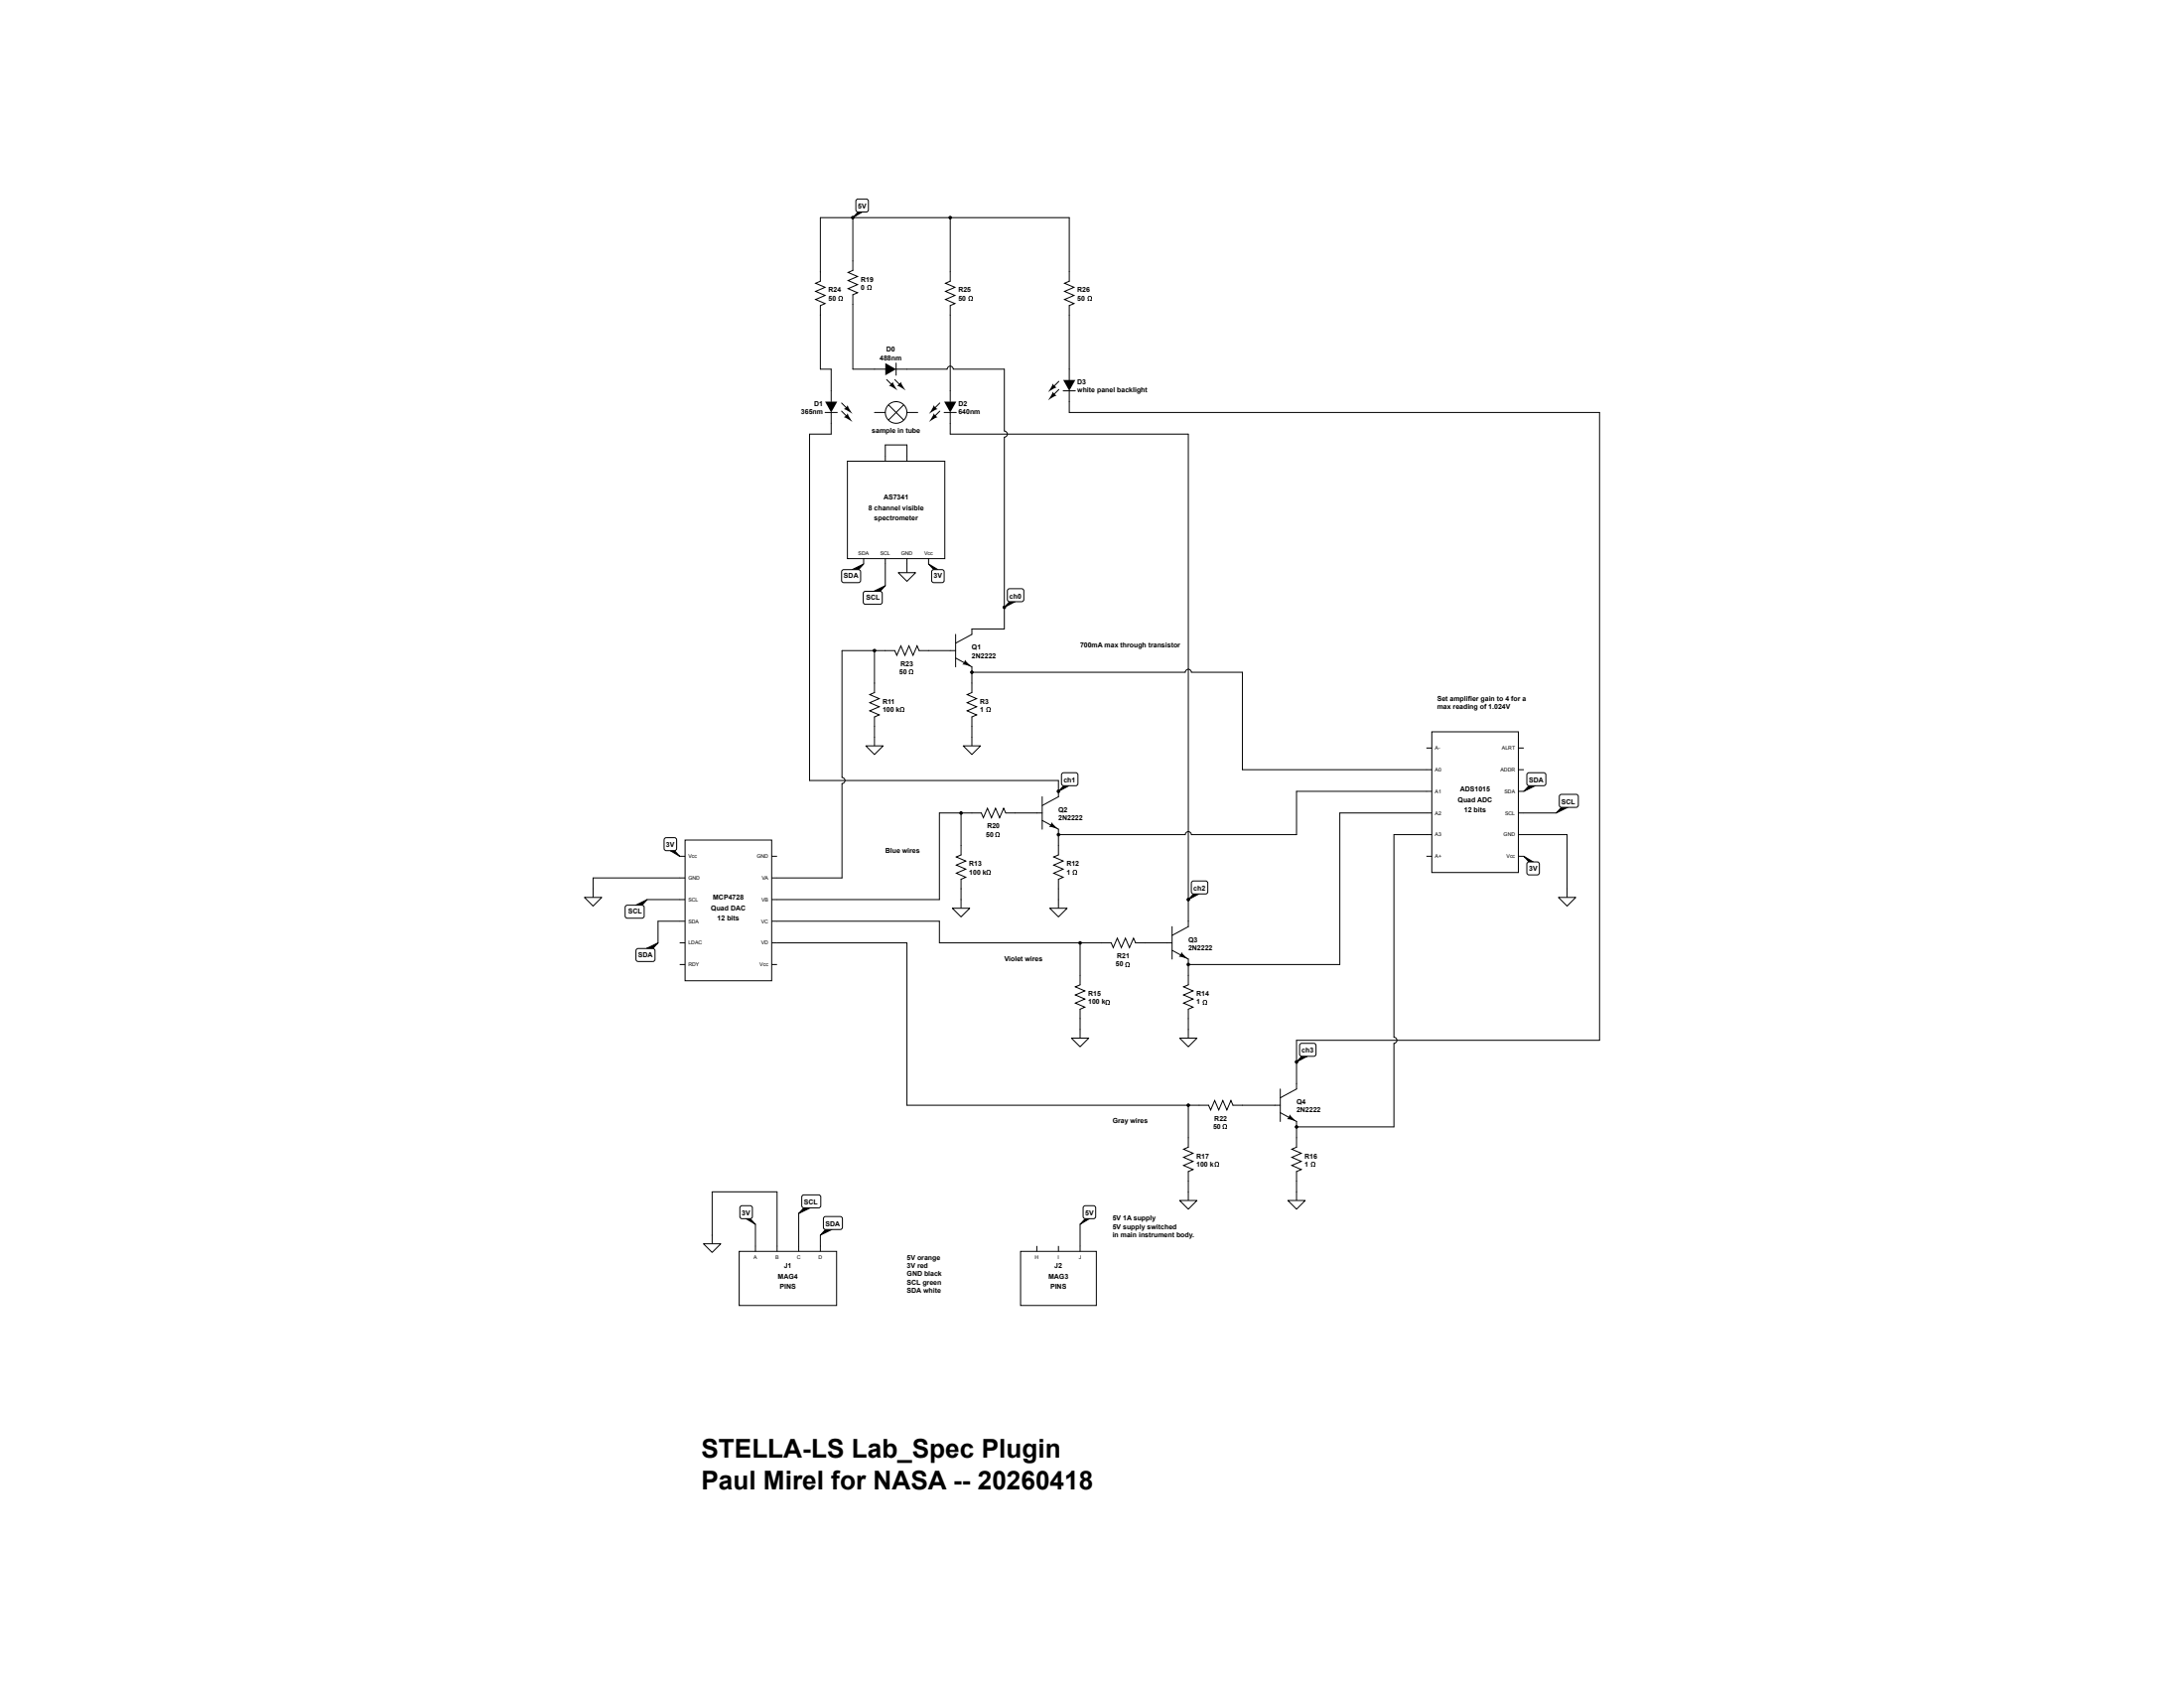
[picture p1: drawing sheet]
<svg xmlns="http://www.w3.org/2000/svg" width="279mm" height="216mm" viewBox="0 0 279 216" stroke-linecap="round" stroke-linejoin="round" font-family="sans-serif">
<g fill="#000">
<path d="M109.8 27.1h.5l-1.2 .7zM113.3 46.4l1.3 .8-1.3 .8zM113.7 49.3l.5-.5 .6 1.1zM114.8 49.3l.4-.5 .7 1.1zM109 72.9l1.5-.8-.7 .8zM111.8 75.6l1.5-.7-.7 .7zM118.8 72.1l1.2 .8h-.5zM129.1 77h.8l-1.4 .7zM81.3 115.8l1.5-.7-.7 .7zM85.8 108.8h.5l.7 .7zM136.1 100.5h.7l-1.4 .7zM152.7 114.3h.7l-1.4 .8z"/>
<path d="M194.9 109.5l1.2 .7h-.5zM195.6 100.5h.8l-1.5 .7zM199.8 103.3h.8l-1.5 .7zM82.7 121.3l1.5-.7-.7 .7zM166.5 135.1h.7l-1.3 .7zM95.4 155.9h.6l.6 .7zM102.8 154.5h.9l-1.5 .7zM105.6 157.3h.8l-1.5 .7zM138.8 155.9h.6l-1.2 .7z"/>
</g>
<g fill="none" stroke="#000" stroke-width=".13">
<path d="M109.8 27.1h.5l-1.2 .7zM111.9 47.2h1.4M113.4 48.6l.7 .6M114.5 48.6l.7 .6M114.6 47.2h1.4M114.6 46.4v1.6M109 72.9l1.5-.8-.7 .8zM111.8 75.6l1.5-.7-.7 .7zM118.8 72.1l1.2 .8h-.5zM129.1 77h.8l-1.4 .7zM81.3 115.8l1.5-.7-.7 .7zM85.8 108.8h.5l.7 .7z"/>
<path d="M136.1 100.5h.7l-1.4 .7zM152.7 114.3h.7l-1.4 .8zM194.9 109.5l1.2 .7h-.5zM195.6 100.5h.8l-1.5 .7zM199.8 103.3h.8l-1.5 .7zM82.7 121.3l1.5-.7-.7 .7zM166.5 135.1h.7l-1.3 .7zM95.4 155.9h.6l.6 .7zM102.8 154.5h.9l-1.5 .7zM105.6 157.3h.8l-1.5 .7zM138.8 155.9h.6l-1.2 .7z"/>
</g>
<path d="M119.3 72.9h1.2l.3 .1v1.2l-.1 .3h-1.2l-.3-.1v-1.3z" fill="#fff"/>
<path d="M116 72.1v1.1M119.3 72.9h1.2l.3 .1v1.2l-.1 .3h-1.2l-.3-.1v-1.3z" fill="none" stroke="#000" stroke-width=".13"/>
<path d="M114.9 73.2h2.2l-1.1 1.2z" fill="#fff"/>
<path d="M114.9 73.2h2.2l-1.1 1.2z" fill="none" stroke="#000" stroke-width=".13"/>
<path d="M110.5 75.8l.2-.2 2 .1 .2 .2-.1 1.3-.2 .1h-2l-.2-.3z" fill="#fff"/>
<path d="M110.5 75.8l.2-.2 2 .1 .2 .2-.1 1.3-.2 .1h-2l-.2-.3z" fill="none" stroke="#000" stroke-width=".13"/>
<path d="M107.8 72.9h2.2l.1 .2v1.3l-.3 .1h-2l-.1-.3v-1.1z" fill="#fff"/>
<path d="M107.8 72.9h2.2l.1 .2v1.3l-.3 .1h-2l-.1-.3v-1.1z" fill="none" stroke="#000" stroke-width=".13"/>
<path d="M108.4 59h12.5v12.4h-12.5z" fill="#fff"/>
<path d="M108.4 59h12.5v12.4h-12.5zM113.3 58.3v.7M116 58.3v.7M110.5 71.4v.7M113.3 71.4v.7M116 71.4v.7M118.8 71.4v.7" fill="none" stroke="#000" stroke-width=".13"/>
<circle cx="114.6" cy="52.8" r="1.38" fill="#fff"/>
<g fill="none" stroke="#000" stroke-width=".13">
<path d="M111.9 52.8h1.4M113.7 51.8l1.9 1.9M115.6 51.8l-1.9 1.9M116 52.8h1.4M75.9 113.7v1.1"/>
<circle cx="114.6" cy="52.8" r="1.38"/>
</g>
<path d="M74.8 114.8h2.2l-1.1 1.1z" fill="#fff"/>
<path d="M74.8 114.8h2.2l-1.1 1.1zM75.9 112.3v1.4" fill="none" stroke="#000" stroke-width=".13"/>
<path d="M130.6 160.1h9.7v6.9h-9.7z" fill="#fff"/>
<path d="M132.6 159.4v.7M135.4 159.4v.7M138.2 159.4v.7M130.6 160.1h9.7v6.9h-9.7z" fill="none" stroke="#000" stroke-width=".13"/>
<path d="M94.6 160.1h12.4v6.9h-12.4z" fill="#fff"/>
<path d="M91.1 158v1.1M96.6 159.4v.7M99.4 159.4v.7M102.2 159.4v.7M104.9 159.4v.7M94.6 160.1h12.4v6.9h-12.4z" fill="none" stroke="#000" stroke-width=".13"/>
<path d="M90 159.1h2.2l-1.1 1.1z" fill="#fff"/>
<path d="M90 159.1h2.2l-1.1 1.1z" fill="none" stroke="#000" stroke-width=".13"/>
<path d="M94.8 154.2h1.2l.2 .1 .1 1.3-.2 .2-1.2 .1-.2-.2-.1-1.2z" fill="#fff"/>
<path d="M94.8 154.2h1.2l.2 .1 .1 1.3-.2 .2-1.2 .1-.2-.2-.1-1.2zM96.6 156.6v2.8" fill="none" stroke="#000" stroke-width=".13"/>
<path d="M105.4 155.7l.2-.1h2l.2 .3-.1 1.2-.2 .2-2-.1-.2-.2z" fill="#fff"/>
<path d="M105.4 155.7l.2-.1h2l.2 .3-.1 1.2-.2 .2-2-.1-.2-.2z" fill="none" stroke="#000" stroke-width=".13"/>
<path d="M102.7 152.9h2.2l.1 .2v1.3l-.3 .1h-2l-.1-.3v-1.1z" fill="#fff"/>
<path d="M91.1 158v-5.6h8.3v7M102.2 155.2v4.2M102.7 152.9h2.2l.1 .2v1.3l-.3 .1h-2l-.1-.3v-1.1zM104.9 158v1.4M138.2 156.6v2.8" fill="none" stroke="#000" stroke-width=".13"/>
<path d="M138.6 154.3l.2-.1h1.2l.2 .3-.1 1.2-.2 .2-1.2-.1-.1-.2z" fill="#fff"/>
<path d="M113.3 58.3v-1.4h2.7v1.4M113.3 72.1v2.8M124.3 87.4v1.2l-.6 .2 1.2 .6-1.2 .5 1.2 .5-1.2 .5 1.2 .5-.6 .3v1.2M124.3 94.3v1.1M138.6 154.3l.2-.1h1.2l.2 .3-.1 1.2-.2 .2-1.2-.1-.1-.2z" fill="none" stroke="#000" stroke-width=".13"/>
<path d="M123.2 95.4h2.2l-1.1 1.1z" fill="#fff"/>
<path d="M116 47.2h5.2a.39 .39 0 0 1 .4-.4 .39 .39 0 0 1 .4 .4h6.5v7.9a.39 .39 0 0 1 .4 .4 .39 .39 0 0 1-.4 .4v24.5M111.9 83.2v5.4l-.6 .2 1.2 .6-1.2 .5 1.2 .5-1.2 .5 1.2 .5-.6 .3v3.7M123.2 95.4h2.2l-1.1 1.1zM124.3 92.9v1.4" fill="none" stroke="#000" stroke-width=".13"/>
<path d="M110.8 95.4h2.2l-1.1 1.1z" fill="#fff"/>
<path d="M110.8 95.4h2.2l-1.1 1.1zM135.4 108.1v1.2l-.6 .3 1.2 .5-1.2 .5 1.2 .6-1.2 .5 1.2 .5-.6 .3v1.2M135.4 115.1v1.1" fill="none" stroke="#000" stroke-width=".13"/>
<path d="M134.3 116.2h2.2l-1.1 1.1z" fill="#fff"/>
<path d="M122.9 104v5.3l-.6 .3 1.3 .5-1.3 .5 1.3 .6-1.3 .5 1.3 .5-.7 .3v3.7M134.3 116.2h2.2l-1.1 1.1zM135.4 106.8v1.3M135.4 113.7v1.4" fill="none" stroke="#000" stroke-width=".13"/>
<path d="M121.8 116.2h2.3l-1.2 1.1z" fill="#fff"/>
<path d="M121.8 116.2h2.3l-1.2 1.1zM152 124.8v1.2l-.6 .2 1.2 .5-1.2 .6 1.2 .5-1.2 .5 1.2 .5-.6 .3v1.2M152 131.7v1.1" fill="none" stroke="#000" stroke-width=".13"/>
<path d="M150.9 132.8h2.2l-1.1 1.1z" fill="#fff"/>
<path d="M138.2 120.6v5.4l-.6 .2 1.2 .5-1.2 .6 1.2 .5-1.2 .5 1.2 .5-.6 .3v3.7M150.9 132.8h2.2l-1.1 1.1z" fill="none" stroke="#000" stroke-width=".13"/>
<path d="M137.1 132.8h2.2l-1.1 1.1z" fill="#fff"/>
<path d="M137.1 132.8h2.2l-1.1 1.1zM165.9 145.5v1.2l-.6 .3 1.2 .5-1.2 .5 1.2 .5-1.2 .6 1.2 .5-.6 .2v1.3M165.9 152.4v1.1" fill="none" stroke="#000" stroke-width=".13"/>
<path d="M164.8 153.5h2.2l-1.1 1.2z" fill="#fff"/>
<path d="M152 141.4v5.3l-.6 .3 1.2 .5-1.2 .5 1.2 .5-1.2 .6 1.2 .5-.6 .2v3.7M164.8 153.5h2.2l-1.1 1.2z" fill="none" stroke="#000" stroke-width=".13"/>
<path d="M150.9 153.5h2.2l-1.1 1.2z" fill="#fff"/>
<path d="M152 123.4v1.4M152 130.3v1.4M150.9 153.5h2.2l-1.1 1.2zM165.9 151.1v1.3" fill="none" stroke="#000" stroke-width=".13"/>
<path d="M152.4 112.8l.3-.1h1.7l.1 .3v1.2l-.3 .1h-1.7l-.1-.2z" fill="#fff"/>
<path d="M152.4 112.8l.3-.1h1.7l.1 .3v1.2l-.3 .1h-1.7l-.1-.2z" fill="none" stroke="#000" stroke-width=".13"/>
<path d="M166.3 133.6l.2-.2 1.7 .1 .2 .2-.1 1.3-.2 .1h-1.7l-.1-.3z" fill="#fff"/>
<path d="M166.3 133.6l.2-.2 1.7 .1 .2 .2-.1 1.3-.2 .1h-1.7l-.1-.3z" fill="none" stroke="#000" stroke-width=".13"/>
<path d="M129 75.3h1.8l.2 .3-.1 1.2-.2 .2-1.7-.1-.1-.2v-1.1z" fill="#fff"/>
<path d="M129 75.3h1.8l.2 .3-.1 1.2-.2 .2-1.7-.1-.1-.2v-1.1z" fill="none" stroke="#000" stroke-width=".13"/>
<path d="M135.9 98.9h1.9l.1 .2v1.3l-.3 .1h-1.7l-.1-.3v-1.1z" fill="#fff"/>
<path d="M135.9 98.9h1.9l.1 .2v1.3l-.3 .1h-1.7l-.1-.3v-1.1z" fill="none" stroke="#000" stroke-width=".13"/>
<path d="M87.6 107.4h11.1v18h-11.1z" fill="#fff"/>
<g fill="none" stroke="#000" stroke-width=".13">
<path d="M107.7 83.2v16.2a.39 .39 0 0 1 .4 .4 .39 .39 0 0 1-.4 .4v12.1h-9M87 109.5h.6M87 112.3h.6M87 115.1h.6M87 117.8h.6M87.6 107.4h11.1v18h-11.1zM98.7 109.5h.7M98.7 117.8h21.5v2.8M120.2 104v11.1h-21.5M87 120.6h.6M87 123.4h.6M98.7 120.6h17.3v20.8"/>
<path d="M98.7 123.4h.7"/>
</g>
<path d="M85 107.3l.2-.2 1.2 .1 .2 .2-.1 1.3-.2 .1h-1.2l-.1-.3z" fill="#fff"/>
<path d="M85 107.3l.2-.2 1.2 .1 .2 .2-.1 1.3-.2 .1h-1.2l-.1-.3z" fill="none" stroke="#000" stroke-width=".13"/>
<path d="M80.1 115.8h2.2l.1 .3v1.2l-.3 .1h-2l-.1-.2v-1.1z" fill="#fff"/>
<path d="M80.1 115.8h2.2l.1 .3v1.2l-.3 .1h-2l-.1-.2v-1.1z" fill="none" stroke="#000" stroke-width=".13"/>
<path d="M81.4 121.5l.2-.2 2.1 .1 .1 .2v1.2l-.3 .2-2-.1-.1-.2z" fill="#fff"/>
<path d="M109.1 33.4v1.2l-.6 .2 1.2 .6-1.2 .5 1.2 .5-1.2 .5 1.2 .5-.6 .3v9.5h2.8M75.9 112.3h11.1M82.8 115.1h4.2M87 117.8h-2.8v2.8M81.4 121.5l.2-.2 2.1 .1 .1 .2v1.2l-.3 .2-2-.1-.1-.2z" fill="none" stroke="#000" stroke-width=".13"/>
<path d="M109.6 25.5h1.2l.3 .1v1.2l-.1 .3h-1.2l-.3-.1v-1.3z" fill="#fff"/>
<path d="M109.6 25.5h1.2l.3 .1v1.2l-.1 .3h-1.2l-.3-.1v-1.3zM124.3 86v1.4M165.9 144.1v1.4" fill="none" stroke="#000" stroke-width=".13"/>
<path d="M183.2 93.6h11v18h-11z" fill="#fff"/>
<g fill="none" stroke="#000" stroke-width=".13">
<path d="M124.3 86h27.3a.39 .39 0 0 1 .4-.4 .39 .39 0 0 1 .4 .4h6.5v12.4h24.3M182.5 95.7h.7M183.2 93.6h11v18h-11zM194.2 98.4h.7M194.2 95.7h.7M182.5 109.5h.7M183.2 106.8h-4.9v25.9a.39 .39 0 0 1 .4 .4 .39 .39 0 0 1-.4 .3v10.7h-12.4M183.2 101.2h-17.3v5.6h-13.5a.39 .39 0 0 0-.4-.4 .39 .39 0 0 0-.4 .4h-16.2M183.2 104h-11.8v19.4h-19.4M194.2 109.5h.7M194.2 106.8h.7M194.2 104h.7"/>
<path d="M194.2 101.2h.7"/>
</g>
<path d="M195.5 98.9h2.1l.2 .2-.1 1.3-.2 .1h-2l-.2-.3v-1.1z" fill="#fff"/>
<path d="M195.5 98.9h2.1l.2 .2-.1 1.3-.2 .1h-2l-.2-.3v-1.1z" fill="none" stroke="#000" stroke-width=".13"/>
<path d="M199.6 101.6h2.2l.1 .3v1.2l-.3 .2-2-.1-.1-.2v-1.1z" fill="#fff"/>
<path d="M194.9 104h4.2M194.9 106.8h5.6v8M199.6 101.6h2.2l.1 .3v1.2l-.3 .2-2-.1-.1-.2v-1.1z" fill="none" stroke="#000" stroke-width=".13"/>
<path d="M199.4 114.8h2.2l-1.1 1.1z" fill="#fff"/>
<path d="M199.4 114.8h2.2l-1.1 1.1z" fill="none" stroke="#000" stroke-width=".13"/>
<path d="M195.4 110.4l.2-.2 1.2 .1 .1 .2v1.3l-.2 .1h-1.2l-.2-.3z" fill="#fff"/>
<g fill="none" stroke="#000" stroke-width=".13">
<path d="M109.1 27.8v5.6M121.6 27.8v8.2l-.6 .2 1.2 .5-1.2 .6 1.2 .5-1.2 .5 1.2 .5-.6 .3v12.3M105.6 52.8h1.5M106.3 52.8v2.7h-2.7v44.3h31.8v2.1l-2.1 1.1M107.7 52.6l.7 .7M107.7 51.5l.7 .7M120.2 52.6l-.7 .7M120.2 51.5l-.7 .7M120.8 52.8h1.5M121.6 52.8v2.7h30.4v63l-2.1 1.1M135.5 49.8l-.7 .7M135.5 48.8l-.7 .7"/>
<path d="M136 50h1.6M136.8 48.6v-9.5l.6-.3-1.2-.5 1.2-.5-1.2-.5 1.2-.6-1.2-.5 .6-.2v-8.2h-31.9v8.2l-.6 .2 1.3 .5-1.3 .6 1.3 .5-1.3 .5 1.3 .5-.7 .3v8.1h1.4v4.2M136.8 50v2.8h67.8v80.3h-38.7v6.2l-2.1 1.1M107.7 83.2h6.8l.2 .6 .5-1.2 .6 1.2 .5-1.2 .5 1.2 .5-1.2 .3 .6h4.7M122.3 81.1v4.2M122.3 84.2l2 1.1v.7M128.5 80.4h-4.2v.7l-2 1.2M120.2 104h5.3l.3 .6 .5-1.2 .5 1.2 .6-1.2 .5 1.2 .5-1.2 .3 .6h4.6M133.3 101.9v4.2M133.3 104.9l2.1 1.2v.7M149.9 118.5v4.2M195.4 110.4l.2-.2 1.2 .1 .1 .2v1.3l-.2 .1h-1.2l-.2-.3z"/>
<path d="M120.2 120.6h22l.2 .6 .5-1.2 .6 1.2 .5-1.2 .5 1.2 .5-1.2 .3 .6h4.6M149.9 121.5l2.1 1.2v.7M163.8 139.3v4.1M116 141.4h38.6l.3 .6 .5-1.2 .5 1.2 .5-1.2 .6 1.2 .5-1.2 .2 .6h6.1M163.8 142.3l2.1 1.1v.7"/>
<circle cx="109.1" cy="27.8" r=".17"/>
<circle cx="121.6" cy="27.8" r=".17"/>
<circle cx="128.5" cy="77.7" r=".17"/>
<circle cx="111.9" cy="83.2" r=".17"/>
<circle cx="124.3" cy="86" r=".17"/>
<circle cx="122.9" cy="104" r=".17"/>
<circle cx="135.4" cy="101.2" r=".17"/>
<circle cx="135.4" cy="106.8" r=".17"/>
<circle cx="152" cy="115.1" r=".17"/>
<circle cx="138.2" cy="120.6" r=".17"/>
<circle cx="152" cy="123.4" r=".17"/>
<circle cx="165.9" cy="135.8" r=".17"/>
<circle cx="152" cy="141.4" r=".17"/>
<circle cx="165.9" cy="144.1" r=".17"/>
</g>
<g fill="#000">
<path d="M105.6 51.4h1.5l-.8 1.4zM108.4 52.9l.7 1.1-1.1-.6zM108 52.3l.4-.5 .7 1.1zM119.5 52.9l.4 .5-1.1 .6zM119.5 51.8l.4 .5-1.1 .6zM120.8 51.4h1.5l-.7 1.4zM134.7 50.1l.5 .5-1.1 .6zM134.7 49.1l.5 .5-1.1 .6zM136 48.6h1.6l-.8 1.4zM123.5 84.4l.8 .9-1.2-.3zM134.5 105.2l.9 .9-1.2-.3zM151.1 121.8l.9 .9-1.2-.3z"/>
<path d="M165 142.5l.9 .9-1.3-.3z"/>
<circle cx="109.1" cy="27.8" r=".17"/>
<circle cx="121.6" cy="27.8" r=".17"/>
<circle cx="128.5" cy="77.7" r=".17"/>
<circle cx="111.9" cy="83.2" r=".17"/>
<circle cx="124.3" cy="86" r=".17"/>
<circle cx="122.9" cy="104" r=".17"/>
<circle cx="135.4" cy="101.2" r=".17"/>
<circle cx="135.4" cy="106.8" r=".17"/>
<circle cx="152" cy="115.1" r=".17"/>
<circle cx="138.2" cy="120.6" r=".17"/>
<circle cx="152" cy="123.4" r=".17"/>
<circle cx="165.9" cy="135.8" r=".17"/>
<circle cx="152" cy="141.4" r=".17"/>
<circle cx="165.9" cy="144.1" r=".17"/>
</g>
<g font-size="3.3">
<text x="89.7" y="186.5">STELLA-LS Lab_Spec Plugin</text>
<text x="89.7" y="190.5">Paul Mirel for NASA -- 20260418</text>
</g>
<g font-size=".9">
<text x="109.8" y="26.7">5V</text>
<text x="106" y="37.4">R24</text>
<text x="106" y="38.5">50</text>
<text x="110.1" y="36">R19</text>
<text x="110.1" y="37.1">0</text>
<text x="122.6" y="37.4">R25</text>
<text x="122.6" y="38.5">50</text>
<text x="137.8" y="37.4">R26</text>
<text x="137.8" y="38.5">50</text>
<text x="112.5" y="46">488nm</text>
<text x="113.4" y="45">D0</text>
<text x="102.5" y="53">365nm</text>
<text x="104.2" y="51.9">D1</text>
<text x="122.6" y="51.9">D2</text>
<text x="122.6" y="53">640nm</text>
<text x="137.8" y="49.2">D3</text>
<text x="137.8" y="50.2">white panel backlight</text>
<text x="111.5" y="55.4">sample in tube</text>
<text x="111.1" y="65.2">8 channel visible</text>
<text x="113" y="63.9">AS7341</text>
<text x="111.8" y="66.5">spectrometer</text>
<text x="107.9" y="74">SDA</text>
<text x="110.8" y="76.7">SCL</text>
<text x="119.5" y="74">3V</text>
<text x="129.2" y="76.5">ch0</text>
<text x="124.3" y="83.1">Q1</text>
<text x="138.2" y="82.8">700mA max through transistor</text>
<text x="115.1" y="86.2">50</text>
<text x="115.2" y="85.2">R23</text>
<text x="124.3" y="84.1">2N2222</text>
<text x="183.9" y="89.7">Set amplifier gain to 4 for a</text>
<text x="112.9" y="90">R11</text>
<text x="112.9" y="91.1">100 k</text>
<text x="125.4" y="90">R3</text>
<text x="125.4" y="91.1">1</text>
<text x="183.9" y="90.7">max reading of 1.024V</text>
<text x="136.1" y="100.1">ch1</text>
<text x="186.8" y="101.3">ADS1015</text>
<text x="195.6" y="100.1">SDA</text>
<text x="126.1" y="107">50</text>
<text x="126.3" y="106">R20</text>
<text x="135.4" y="103.9">Q2</text>
<text x="135.4" y="104.9">2N2222</text>
<text x="186.5" y="102.6">Quad ADC</text>
<text x="187.3" y="103.9">12 bits</text>
<text x="199.8" y="102.8">SCL</text>
<text x="85.2" y="108.4">3V</text>
<text x="113.3" y="109.1">Blue wires</text>
<text x="124" y="110.8">R13</text>
<text x="124" y="111.8">100 k</text>
<text x="136.4" y="110.8">R12</text>
<text x="136.4" y="111.8">1</text>
<text x="152.7" y="113.9">ch2</text>
<text x="195.6" y="111.3">3V</text>
<text x="80.4" y="116.9">SCL</text>
<text x="91" y="116.4">Quad DAC</text>
<text x="91.2" y="115.1">MCP4728</text>
<text x="91.8" y="117.8">12 bits</text>
<text x="81.6" y="122.4">SDA</text>
<text x="128.5" y="122.9">Violet wires</text>
<text x="142.7" y="123.6">50</text>
<text x="142.9" y="122.6">R21</text>
<text x="152" y="120.5">Q3</text>
<text x="152" y="121.5">2N2222</text>
<text x="139.2" y="127.4">R15</text>
<text x="139.2" y="128.4">100 k</text>
<text x="153.1" y="127.4">R14</text>
<text x="153.1" y="128.4">1</text>
<text x="166.5" y="134.7">ch3</text>
<text x="142.3" y="143.7">Gray wires</text>
<text x="155.4" y="143.3">R22</text>
<text x="165.9" y="141.2">Q4</text>
<text x="165.9" y="142.3">2N2222</text>
<text x="153.1" y="148.2">R17</text>
<text x="153.1" y="149.2">100 k</text>
<text x="155.2" y="144.4">50</text>
<text x="166.9" y="148.2">R16</text>
<text x="166.9" y="149.2">1</text>
<text x="94.9" y="155.4">3V</text>
<text x="102.8" y="154.1">SCL</text>
<text x="138.8" y="155.4">5V</text>
<text x="105.6" y="156.8">SDA</text>
<text x="116" y="161.1">5V orange</text>
<text x="142.3" y="156.1">5V 1A supply</text>
<text x="142.3" y="157.2">5V supply switched</text>
<text x="142.3" y="158.2">in main instrument body.</text>
<text x="99.5" y="163.5">MAG4</text>
<text x="99.8" y="164.8">PINS</text>
<text x="100.3" y="162.2">J1</text>
<text x="116" y="162.2">3V red</text>
<text x="116" y="163.2">GND black</text>
<text x="116" y="164.3">SCL green</text>
<text x="116" y="165.4">SDA white</text>
<text x="134.1" y="163.5">MAG3</text>
<text x="134.4" y="164.8">PINS</text>
<text x="134.9" y="162.2">J2</text>
</g>
<g font-size=".7">
<text x="109.8" y="71">SDA</text>
<text x="112.6" y="71">SCL</text>
<text x="115.3" y="71">GND</text>
<text x="118.2" y="71">Vcc</text>
<text x="183.6" y="95.9">A-</text>
<text x="192.1" y="95.9">ALRT</text>
<text x="183.6" y="101.4">A1</text>
<text x="183.6" y="98.7">A0</text>
<text x="191.9" y="98.7">ADDR</text>
<text x="192.5" y="101.4">SDA</text>
<text x="183.6" y="107">A3</text>
<text x="183.6" y="104.2">A2</text>
<text x="192.4" y="107">GND</text>
<text x="192.5" y="104.2">SCL</text>
<text x="88.1" y="109.7">Vcc</text>
<text x="88.1" y="112.5">GND</text>
<text x="96.8" y="109.7">GND</text>
<text x="97.5" y="112.5">VA</text>
<text x="183.6" y="109.7">A+</text>
<text x="192.7" y="109.7">Vcc</text>
<text x="88.1" y="115.3">SCL</text>
<text x="88.1" y="118">SDA</text>
<text x="97.4" y="118">VC</text>
<text x="97.4" y="115.3">VB</text>
<text x="88.1" y="120.8">LDAC</text>
<text x="88.1" y="123.6">RDY</text>
<text x="97.2" y="123.6">Vcc</text>
<text x="97.4" y="120.8">VD</text>
<text x="96.4" y="161">A</text>
<text x="99.2" y="161">B</text>
<text x="101.9" y="161">C</text>
<text x="104.7" y="161">D</text>
<text x="132.4" y="161">H</text>
<text x="135.3" y="161">I</text>
<text x="138" y="161">J</text>
</g>
</svg>
